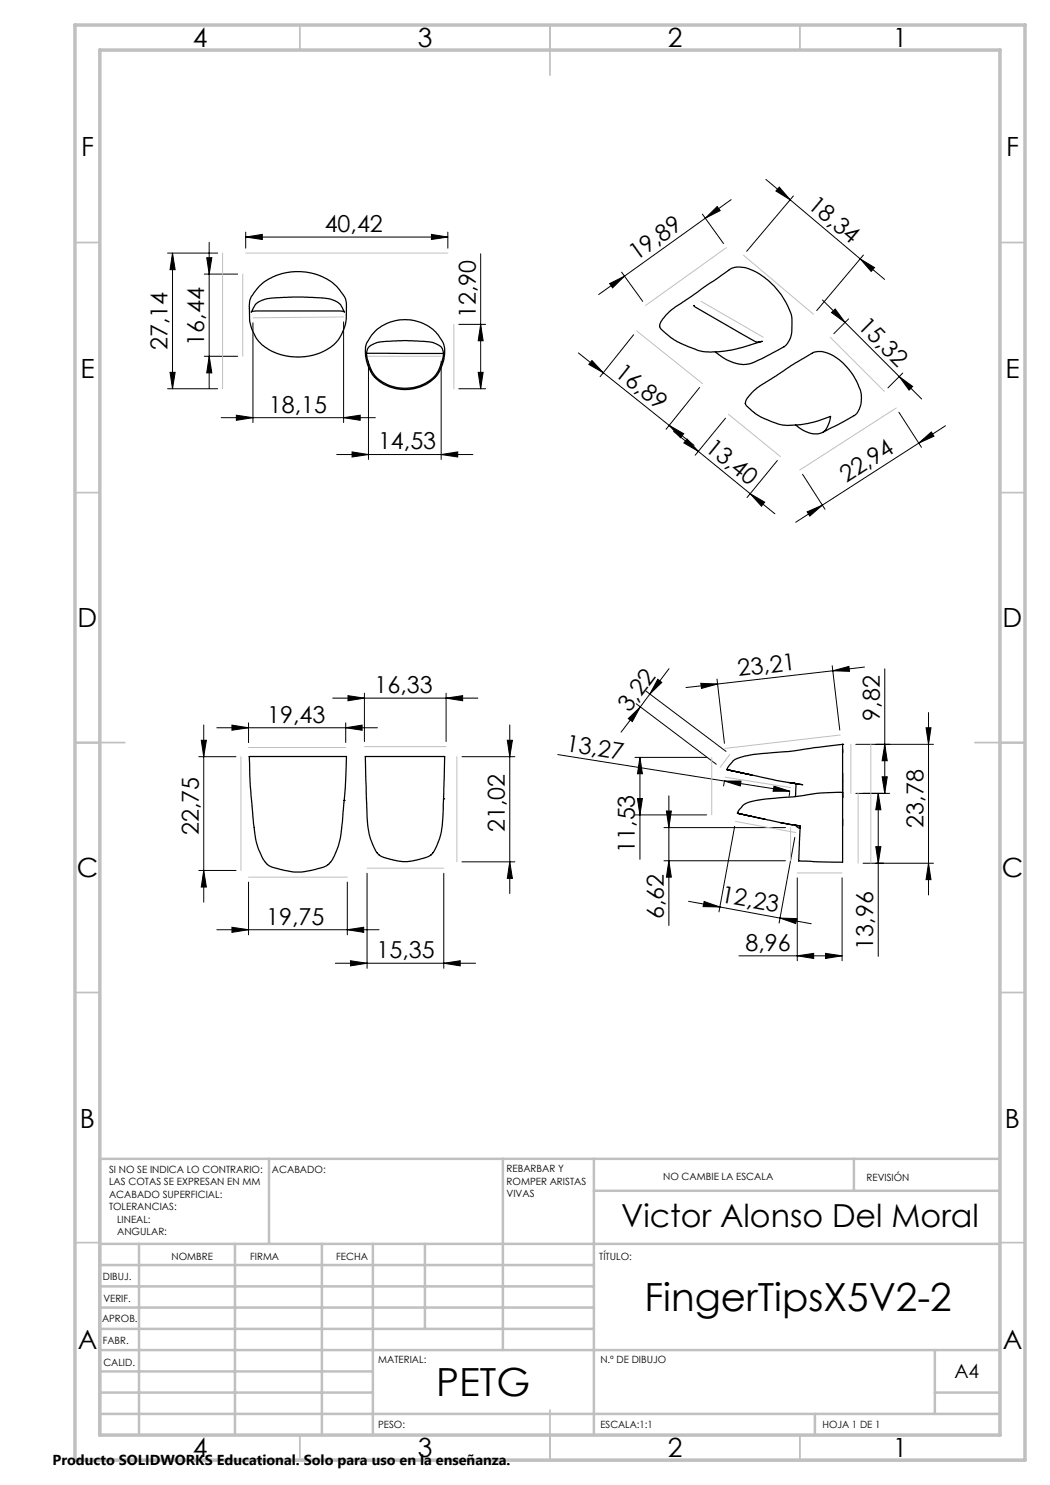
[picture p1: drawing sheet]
<svg xmlns="http://www.w3.org/2000/svg" width="210mm" height="297mm" viewBox="0 0 210 297" stroke-linecap="round" stroke-linejoin="round" font-family="sans-serif">
<g fill="none" stroke="#000" stroke-width=".25">
<path d="M51.8 57.3a11.6 11.6 0 0 1 15.6 0l.7 1a3.9 3.9 0 0 1 1.2 3.4v2.1a8.1 8.1 0 0 1-6.9 7.3 11.3 11.3 0 0 1-10.6-2.8l-.3-.3a8.7 8.7 0 0 1-1.6-4.2v-2.1a4.4 4.4 0 0 1 1.4-3.7zM51.1 60.9a6.6 6.6 0 0 1 4.7-1.4l2.6-.1 3.6 .1a11.6 11.6 0 0 1 5.4 .9l.2 .1a3.8 3.8 0 0 1 1.3 1.9l-.9-.2h-16.8l-1 .2zM73.3 70.7h15.4M73.3 70.7a2.9 2.9 0 0 1 2.9-2.3l4.3-.3 3 .1a6.9 6.9 0 0 1 4.4 1 2.09 2.09 0 0 1 .8 1.5M73.3 70.7a7.3 7.3 0 0 0 8.1 6.9 7.3 7.3 0 0 0 6.4-3.8l.6-1.5 .3-1.6M75.1 66.1a8.6 8.6 0 0 1 13.7 2.8 7.3 7.3 0 0 1-6.6 8.9 8.1 8.1 0 0 1-8-3.4 7.5 7.5 0 0 1-.8-5.9l1-1.6zM138.8 61.2v-.1l.2 .3 11.9 6.8a2.02 2.02 0 0 0 1.6 .1l-4.1 1.2a17.8 17.8 0 0 1-8.9 .6l-4.1-1.8-2.4-1.8a1.71 1.71 0 0 1-1.1-1.5 9.1 9.1 0 0 1 4.4-4.4l7.3-5a10.4 10.4 0 0 1 3.1-2.1 7.7 7.7 0 0 1 6.5 2.2 14.8 14.8 0 0 1 5.2 7.8v2.8a4.1 4.1 0 0 1-1.8 3.2l-3.8 2-2.4 1.1a7.4 7.4 0 0 1-6.9-1.9l-.4-.3M159.1 85a5.2 5.2 0 0 0 5.5 1.5 5.1 5.1 0 0 0 1.5-3.2l-.4 .1a19.8 19.8 0 0 1-7.5 1.7 9.7 9.7 0 0 1-5.2-1.3l-1.7-.9-1.4-1.2a1.28 1.28 0 0 1-.8-1.4 8.8 8.8 0 0 1 2.9-3.2l6.3-4 3.3-1.9a4.3 4.3 0 0 1 5.1 0 12.6 12.6 0 0 1 5.6 7.7 4.6 4.6 0 0 1-1.4 4.2l-6.3 3.3M49.8 151.3h19.5l-.3 6.6-.5 6.6a15 15 0 0 1-2.4 7.9l-.2 .2a3.7 3.7 0 0 1-2.6 1.2l-2.9 .6h-1.6l-1-.2a13.5 13.5 0 0 1-4.4-1.3 11.5 11.5 0 0 1-2.6-7.4l-.7-8.2zM73.1 151.3h15.8l-.3 12a12.9 12.9 0 0 1-2.3 7.6 14.9 14.9 0 0 1-4.2 1.4h-1.6l-1-.1a12.2 12.2 0 0 1-3.8-1.3 12.5 12.5 0 0 1-2.3-7.6zM73.3 159.8h.1M88.7 159.8h.1"/>
<path d="M145.4 153.9l9.9 2.2 5.2 .8-1.7-.2h.3h-.2M145.4 153.9h.1M145.4 153.9l2.8 .6M145.5 153.9l.1 .1M145.8 154l.8 .2M146.1 154.1l.3 .1M146.9 154.3l1.3 .2M148.1 154.5l.3 .1M148.2 154.5h.1M148.3 154.5l2.1 .5M148.7 154.7l1.7 .3M157.7 156.5l1 .2"/>
<path d="M158.2 156.6l.7 .1M159.2 156.7l-.1 2.6M168.5 148.9l-5.7 .6a119 119 0 0 1-12.1 1.4l-1.4 .3a4.3 4.3 0 0 0-3.9 2.7M168.5 154.6v4.8M168.5 148.9v10.5M168.5 148.9h.1M168.5 149.8v.6M168.5 150.4v.1M168.5 159.4v.2M68.8 160.1h.1M147.5 162.7l.5-.9a3.8 3.8 0 0 1 3.1-1.7l2.8-.4a84.7 84.7 0 0 0 10.1-1.1l4.5-.1v13.9l-8.8-.2 .3-7M147.5 162.7l5.5 1.2"/>
<path d="M147.5 162.7h.1M147.5 162.7l8.1 1.7 4.4 .8M147.6 162.7h.1M148 162.8l.5 .1M148.7 162.9l.6 .2M149 163l1.3 .3M156.1 164.5l2.5 .5M158.9 165l.3 .1M159 165l.7 .1M159.1 165.1l.6 .5 .3 .1M160 165.2v.1M168.5 163.8v1.3"/>
</g>
<g fill="none" stroke="#000" stroke-width=".2">
<path d="M146.2 39.9l-5.1 3.7M153.2 35.9l23.7 20M155.9 37.4l2.1 2.6-2.8-1.8zM158.7 39.2l-9.4 11.1M33.5 50.6h10M34.5 50.6l.5 3.3h-1zM34.5 50.6v27.1M40.9 54.8h6.6M41.3 51.5h1.1l-.6 3.3zM41.8 48.5v29.1M49.1 47.4l3.4-.5v1zM49.1 46.4v3.2"/>
<path d="M49.1 47.4h40.5M86.3 46.9l3.3 .5-3.3 .5zM89.6 46.4v3.2M96.1 50.8v26.9M121.9 56.7l3-1.5-2.4 2.4zM124.3 54.4l4.3 5.9M124.9 55.2l-5.2 3.7M140.5 42.8l4.2 5.9M141.1 43.6l2.3-2.3 .6 .8zM141.1 43.6l-16.2 11.6M172 51.8l2.9 1.7-.7 .8zM172.7 51l-9.4 11.1"/>
<path d="M33.5 77.7h10M34 74.5h1l-.5 3.2zM40.9 71.3h6.6M41.8 71.3l.6 3.3h-1.1zM50.6 64.6v19.9M68.7 64.4v20.1M73.7 72.2v19.7M88.2 72.2v19.7M91.8 77.7h5.3M91.8 64.9h5.3M95.6 74.5h1l-.5 3.2zM96.1 64.9l.5 3.3h-1z"/>
<path d="M115.7 70.6l4.9 3.9M118.4 72.1l2.2 2.4-2.8-1.6zM120.6 74.5l18.2 14.6M126.7 67l-6.7 8.3M139.9 77.5l-6.7 8.4M164.5 60l4.5 4.5M166.3 62.5l.7-.7 2 2.7zM169 64.5l15.3 15.3M169.7 63.8l-2.9 2.9M179.8 75.3l2.7 2-.7 .7zM180.6 74.6l-3 3M44.2 83.5h30.9"/>
<path d="M47.3 83l3.3 .5-3.3 .6zM67.3 90.9h27.3M68.7 83.5l3.3-.5v1.1zM70.4 90.4l3.3 .5-3.3 .5zM88.2 90.9l3.3-.5v1zM133.8 85.1l2.9 1.6-.6 .9zM134.7 86.3l5 4M137.4 87.8l2.3 2.5-2.9-1.7zM139.7 90.3l15.3 12.5M145.1 83.6l-6.1 7.4M150 98.7l2.9 1.7-.6 .8zM155.5 92.1l-6.1 7.4"/>
<path d="M160.5 94.9l4.5 6.9M179.8 82.4l4.5 7.1M183.8 88.6l2.5-2.2 .5 .8zM183.8 88.6l-19.3 12.4M189.1 85.2l-5.3 3.4M161.4 102.4l3.1-1.4-2.5 2.2zM164.5 101l-5.4 3.5M66.5 139.6h29.1M69.6 139.1l3.3 .5-3.3 .6zM72.9 138.6v9.7M89.2 139.6l3.3-.5v1.1zM89.2 138.6v9.7"/>
<path d="M129.2 138.2l16 12.1M130 138.8l-1.9 2.6M131.6 135.9l.8 .6-2.4 2.3zM133.8 133.7l-3.8 5.1M140.2 136.7l3.3 .1-3.2 .9zM143.4 135.8l1.5 12.9M143.5 136.8l-6.3 .7M166.4 133.1l1.6 12.9M166.6 134.2l3.2-.9 .1 1zM166.6 134.2l-23.1 2.6M172.9 133.4l-6.3 .8M177 133.8v24.9"/>
<path d="M39.8 151.3h7.4M40.3 148.1h1l-.6 3.2zM40.7 145v35.4M43.4 145.6h32.1M46.4 145l3.3 .6-3.3 .4zM49.7 144.6v3.9M69.1 145.6l3.3-.6v1zM69.1 144.6v3.9M92.4 151.3h10.6M101.5 148.1h1l-.5 3.2zM102 145v33.7M111.5 150.9l33.4 5.3"/>
<path d="M125.7 143.7l2.4-2.3-1.6 2.9zM127 151.5h14.3M127.2 140.8l16.1 12.1M127.5 159.7h1l-.5 3.3zM128 151.5l.5 3.3h-1zM128 151.5v20.4M128.1 141.4l-3.9 5M133.8 159.2v25.9M144.9 156.4l-.2 .8M144.9 156.2h3.3l-.1 1zM144.9 156.2l13.1 2.1M154.8 157.2l3.2 1.1h-3.4z"/>
<path d="M157.9 158.5l-.1 .7M171.2 148.9h15.5M171.2 158.7h6.7M175.6 158.7l.6 3.3h-1zM175.6 158.7v32.6M176.4 155.4h1l-.4 3.3zM177 148.9l.4 3.2h-1zM185.2 145.6h1l-.5 3.3zM185.7 142.5v36.5M39.8 174.1h7.4M40.7 174.1l.6 3.3h-1zM49.7 176.4v10.6"/>
<path d="M69.5 176.4v10.6M73.4 174.7v19M88.8 174.7v19M92.4 172.4h10.6M102 172.4l.5 3.3h-1zM127 163h14.3M132.8 165.5h24.3M132.8 172.2h24.3M133.3 162.2h1l-.5 3.3zM133.8 172.2l.5 3.2h-1zM146.9 165.3l-3.1 17.1M159 167.5l-3.2 17.1"/>
<path d="M159.5 175.6v16.6M168.4 175.6v16.6M172.6 172.6h14.1M175.2 169.3h1l-.6 3.3zM185.7 172.6l.5 3.3h-1zM43.4 185.9h32.4M46.4 185.5l3.3 .4-3.3 .6zM67.1 192.6h28M69.5 185.9l3.2-.4v1zM70.1 192.2l3.3 .4-3.3 .6zM88.8 192.6l3.2-.4v1zM137.7 180.3l6.3 1.1"/>
<path d="M140.8 180.3l3.2 1.1-3.4-.1zM144 181.4l12 2.2M147.8 191.2h20.6M156 183.6l3.3 .1-.2 1zM156 183.6l6.2 1.1M159.5 191.2l3.2-.5v1zM165.1 190.7l3.3 .5-3.3 .5z"/>
</g>
<g fill="none" stroke="#c0c0c0" stroke-width=".2">
<path d="M44.5 50.6v27.1M48.5 54.8v16.5M49.1 50.6h40.5M145.3 49.5l-16.2 11.6M148.7 51l14 11.9M68.7 63.4l-18.1 .2M73.7 71.3h14.5M90.8 64.9v12.8M127.3 66.2l13.2 10.5M140.2 60.3l12.4 7.1M166.1 67.4l10.8 10.9M145.7 82.9l10.4 8.4"/>
<path d="M179.2 81.6l-19.3 12.4M48.2 151.3v22.8M49.7 149.5h19.4M72.9 149.3h16.3M91.4 151.3v21.1M142.3 151.5v11.5M145 155.4l13.1 2.1M146 150.9l-2 2.6M168.1 147l-23.1 2.7M170.2 148.9v9.8M171.6 158.7v13.9M174.2 148.9v23.7"/>
<path d="M49.7 175.4h19.8M73.4 173.6h15.4M147.1 164.3l12 2.2M158.1 165.5v6.7M159.5 174.6h8.9"/>
</g>
<g fill="none" stroke="#c0c0c0" stroke-width=".35">
<path d="M60 5v5M110 5v10M160 5v5M15 48.5h5M200 48.5h5M15 98.5h5M200 98.5h5M15 148.5h10M195 148.5h10M15 198.5h5M200 198.5h5M15 248.5h5"/>
<path d="M200 248.5h5M60 287v5M110 282v10M160 287v5"/>
</g>
<g fill="none" stroke="#c0c0c0" stroke-width=".5">
<path d="M53.8 231.8v17M100.6 231.8v38.2M118.8 231.8v55.2M118.8 238.2h81.2M170.8 231.8v6.4M200 231.8h-180v55.2M20 248.8h180M20 257.3h98.8M20 253h98.8M27.8 248.8v38.2M47 248.8v38.2M64.4 248.8v38.2"/>
<path d="M74.6 248.8v38.2M85 248.8v17M20 265.8h98.8M20 261.5h98.8M20 278.5h54.6M20 274.3h54.6M20 270h180M187 278.5h13M187 270v12.8M20 282.8h180M163 282.8v4.2"/>
</g>
<path d="M15 5h190v287h-190zM20 10h180v277h-180z" fill="none" stroke="#c0c0c0" stroke-width=".7"/>
<g fill="#000">
<path d="M155.9 37.4l2.1 2.6-2.8-1.8zM172 51.8l2.9 1.7-.7 .8z"/>
<path d="M34.5 50.6l.5 3.3h-1zM34 74.5h1l-.5 3.2zM41.3 51.5h1.1l-.6 3.3zM41.8 71.3l.6 3.3h-1.1zM96.1 64.9l.5 3.3h-1zM95.6 74.5h1l-.5 3.2zM40.3 148.1h1l-.6 3.2zM40.7 174.1l.6 3.3h-1zM177 148.9l.4 3.2h-1zM176.4 155.4h1l-.4 3.3zM185.2 145.6h1l-.5 3.3zM185.7 172.6l.5 3.3h-1zM175.6 158.7l.6 3.3h-1zM175.2 169.3h1l-.6 3.3zM133.3 162.2h1l-.5 3.3zM133.8 172.2l.5 3.2h-1zM128 151.5l.5 3.3h-1zM127.5 159.7h1l-.5 3.3z"/>
<path d="M141.1 43.6l2.3-2.3 .6 .8zM121.9 56.7l3-1.5-2.4 2.4z"/>
<path d="M118.4 72.1l2.2 2.4-2.8-1.6zM133.8 85.1l2.9 1.6-.6 .9z"/>
<path d="M166.3 62.5l.7-.7 2 2.7zM179.8 75.3l2.7 2-.7 .7z"/>
<path d="M47.3 83l3.3 .5-3.3 .6zM68.7 83.5l3.3-.5v1.1zM49.1 47.4l3.4-.5v1zM86.3 46.9l3.3 .5-3.3 .5zM70.4 90.4l3.3 .5-3.3 .5zM88.2 90.9l3.3-.5v1zM46.4 145l3.3 .6-3.3 .4zM69.1 145.6l3.3-.6v1zM46.4 185.5l3.3 .4-3.3 .6zM69.5 185.9l3.2-.4v1zM70.1 192.2l3.3 .4-3.3 .6zM88.8 192.6l3.2-.4v1zM69.6 139.1l3.3 .5-3.3 .6zM89.2 139.6l3.3-.5v1.1zM159.5 191.2l3.2-.5v1zM165.1 190.7l3.3 .5-3.3 .5z"/>
<path d="M137.4 87.8l2.3 2.5-2.9-1.7zM150 98.7l2.9 1.7-.6 .8z"/>
<path d="M183.8 88.6l2.5-2.2 .5 .8zM161.4 102.4l3.1-1.4-2.5 2.2z"/>
<path d="M131.6 135.9l.8 .6-2.4 2.3zM125.7 143.7l2.4-2.3-1.6 2.9z"/>
<path d="M166.6 134.2l3.2-.9 .1 1zM140.2 136.7l3.3 .1-3.2 .9z"/>
<path d="M144.9 156.2h3.3l-.1 1zM154.8 157.2l3.2 1.1h-3.4z"/>
<path d="M102 172.4l.5 3.3h-1zM101.5 148.1h1l-.5 3.2z"/>
<path d="M140.8 180.3l3.2 1.1-3.4-.1zM156 183.6l3.3 .1-.2 1z"/>
</g>
<g font-size="7.8">
<text x="128.9" y="262.1">FingerTipsX5V2-2</text>
<text x="87.2" y="279.1">PETG</text>
</g>
<text font-size="6.3" x="124.2" y="245.3">Victor Alonso Del Moral</text>
<g font-size="5.3">
<text x="38.5" y="9.5">4</text>
<text x="83.5" y="9.5">3</text>
<text x="133.5" y="9.5">2</text>
<text x="178.5" y="9.5">1</text>
<text x="16.2" y="31.2">F</text>
<text x="201.2" y="31.2">F</text>
<text x="16.1" y="75.5">E</text>
<text x="201.1" y="75.5">E</text>
<text x="15.5" y="125.5">D</text>
<text x="200.5" y="125.5">D</text>
<text x="15.4" y="175.5">C</text>
<text x="200.4" y="175.5">C</text>
<text x="16" y="225.5">B</text>
<text x="201" y="225.5">B</text>
<text x="15.5" y="269.7">A</text>
<text x="200.5" y="269.7">A</text>
<text x="38.5" y="291.5">4</text>
<text x="83.5" y="291.5">3</text>
<text x="133.5" y="291.5">2</text>
<text x="178.5" y="291.5">1</text>
</g>
<g font-size="4.7">
<text x="161.3" y="41.4" transform="rotate(40 161.3 41.4)">18,34</text>
<text x="64.9" y="46.4">40,42</text>
<text x="127.3" y="52.3" transform="rotate(-36 127.3 52.3)">19,89</text>
<text x="95.1" y="63.7" transform="rotate(-90 95.1 63.7)">12,90</text>
<text x="171.4" y="65.4" transform="rotate(45 171.4 65.4)">15,32</text>
<text x="33.5" y="70" transform="rotate(-90 33.5 70)">27,14</text>
<text x="40.8" y="69.1" transform="rotate(-90 40.8 69.1)">16,44</text>
<text x="122.8" y="74.9" transform="rotate(39 122.8 74.9)">16,89</text>
<text x="53.8" y="82.5">18,15</text>
<text x="75.6" y="89.9">14,53</text>
<text x="140.9" y="89.9" transform="rotate(39 140.9 89.9)">13,40</text>
<text x="169.3" y="96.7" transform="rotate(-33 169.3 96.7)">22,94</text>
<text x="147.7" y="135.3" transform="rotate(-7 147.7 135.3)">23,21</text>
<text x="74.9" y="138.6">16,33</text>
<text x="125.9" y="142.6" transform="rotate(-53 125.9 142.6)">3,22</text>
<text x="53.4" y="144.5">19,43</text>
<text x="175.9" y="144.1" transform="rotate(-90 175.9 144.1)">9,82</text>
<text x="113" y="150.1" transform="rotate(9 113 150.1)">13,27</text>
<text x="39.8" y="167" transform="rotate(-90 39.8 167)">22,75</text>
<text x="101" y="166.5" transform="rotate(-90 101 166.5)">21,02</text>
<text x="184.7" y="165.5" transform="rotate(-90 184.7 165.5)">23,78</text>
<text x="127" y="170.6" transform="rotate(-90 127 170.6)">11,53</text>
<text x="53.3" y="184.9">19,75</text>
<text x="132.8" y="183.8" transform="rotate(-90 132.8 183.8)">6,62</text>
<text x="144.1" y="180.4" transform="rotate(10 144.1 180.4)">12,23</text>
<text x="75.3" y="191.6">15,35</text>
<text x="149.1" y="190.1">8,96</text>
<text x="174.7" y="189.9" transform="rotate(-90 174.7 189.9)">13,96</text>
</g>
<text font-size="3.9" x="190.9" y="275.5">A4</text>
<text font-size="2.9" x="10.5" y="292.9">Producto SOLIDWORKS Educational. Solo para uso en la enseñanza.</text>
<g font-size="2">
<text x="21.8" y="234.6">SI NO SE INDICA LO CONTRARIO:</text>
<text x="21.8" y="237.1">LAS COTAS SE EXPRESAN EN MM</text>
<text x="21.8" y="239.6">ACABADO SUPERFICIAL:</text>
<text x="54.4" y="234.6">ACABADO:</text>
<text x="101.3" y="234.5">REBARBAR Y</text>
<text x="101.3" y="237">ROMPER ARISTAS</text>
<text x="101.3" y="239.5">VIVAS</text>
<text x="132.6" y="236">NO CAMBIE LA ESCALA</text>
<text x="173.3" y="236.2">REVISIÓN</text>
<text x="21.8" y="242.1">TOLERANCIAS:</text>
<text x="23.4" y="244.6">LINEAL:</text>
<text x="23.4" y="247.1">ANGULAR:</text>
<text x="34.3" y="252">NOMBRE</text>
<text x="50" y="251.9">FIRMA</text>
<text x="67.2" y="251.9">FECHA</text>
<text x="119.9" y="251.9">TÍTULO:</text>
<text x="20.6" y="256.1">DIBUJ.</text>
<text x="20.7" y="260.3">VERIF.</text>
<text x="20.4" y="264.4">APROB.</text>
<text x="20.5" y="268.8">FABR.</text>
<text x="20.7" y="273.1">CALID.</text>
<text x="75.6" y="272.5">MATERIAL:</text>
<text x="120.1" y="272.5">N.º DE DIBUJO</text>
<text x="75.6" y="285.5">PESO:</text>
<text x="120.1" y="285.6">ESCALA:1:1</text>
<text x="164.5" y="285.6">HOJA 1 DE 1</text>
</g>
</svg>
